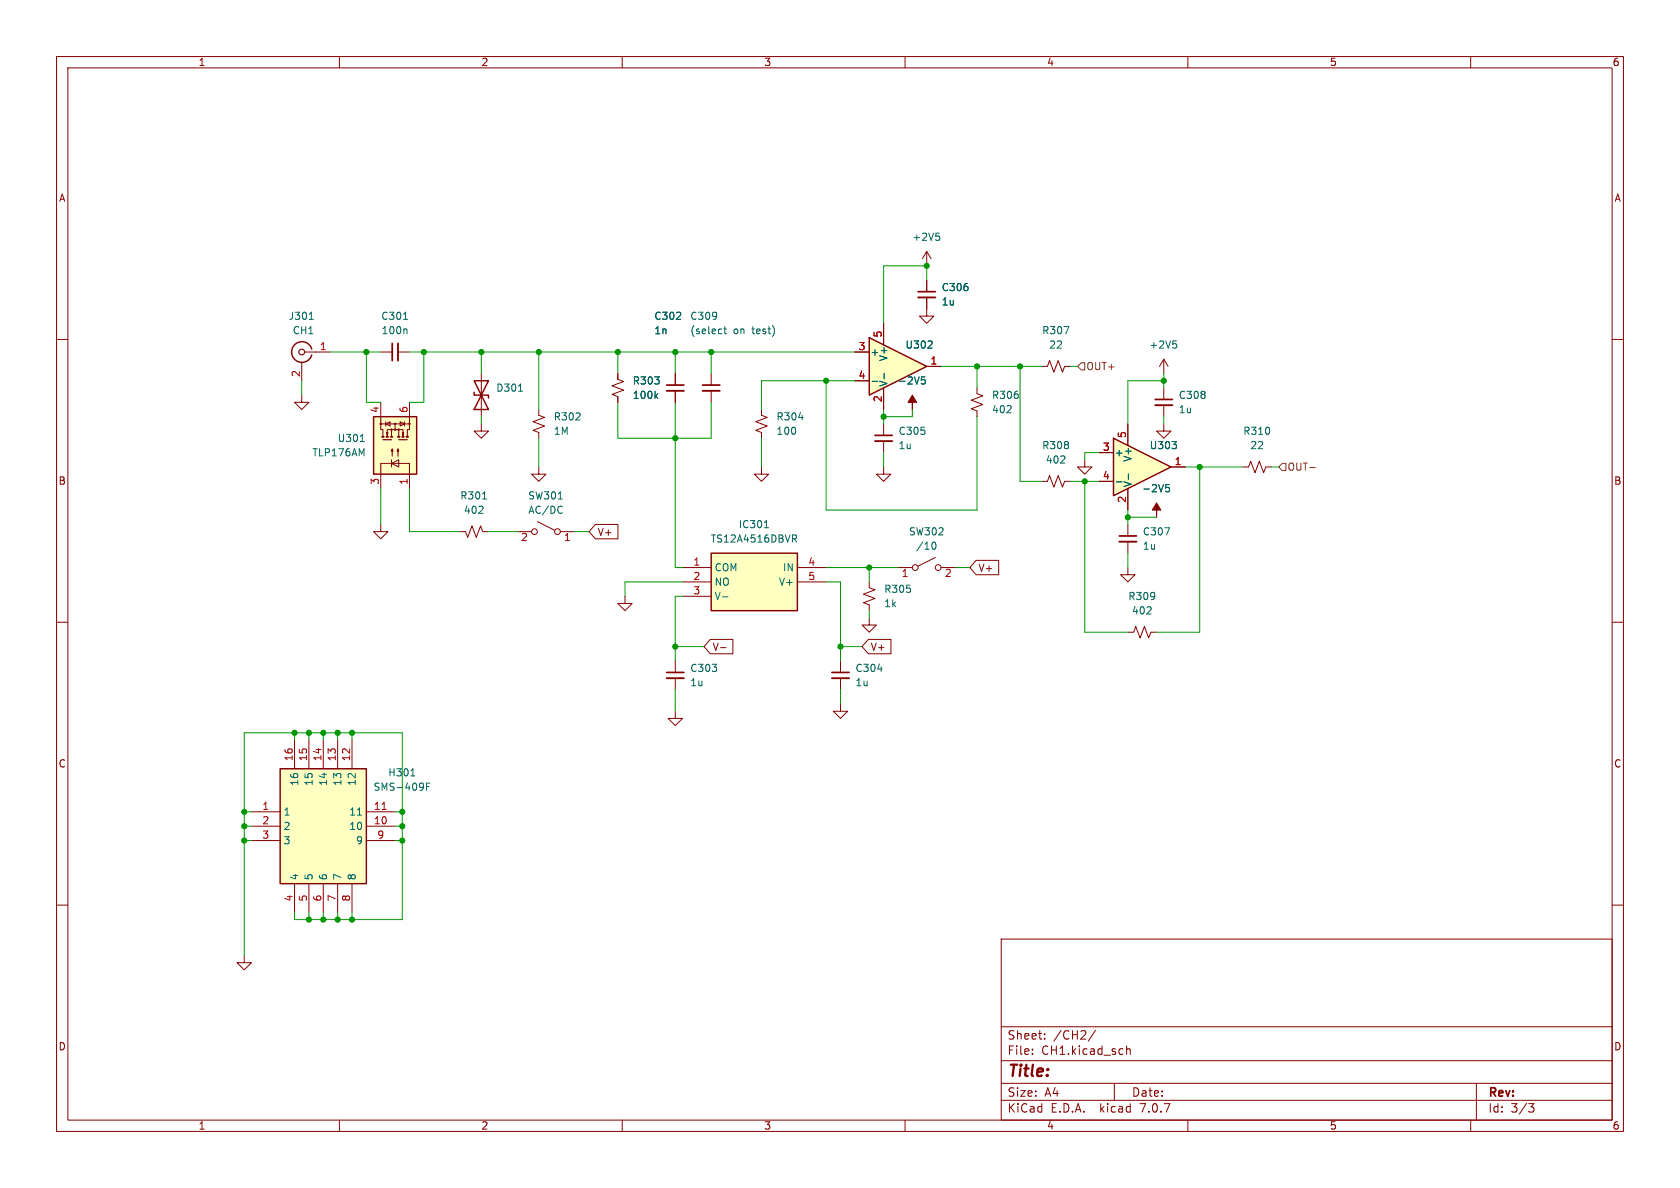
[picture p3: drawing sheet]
<svg xmlns="http://www.w3.org/2000/svg" width="297mm" height="210mm" viewBox="0 0 297 210" stroke-linecap="round" stroke-linejoin="round" font-family="sans-serif">
<g fill="none" stroke="#840000" stroke-width=".18">
<path d="M10 10h277v190h-277zM12 12h273v186h-273zM60 10v2M110 10v2M160 10v2M210 10v2M260 10v2M10 60h2M163.8 52.6v3.3h1.3l-1.3 1.3-1.2-1.3h1.2M163.8 44.5l-.7 1.2M163.8 44.5v2.5M163.8 49.5v2.1"/>
<path d="M163.8 44.5l.8 1.2M285 60h2M85.1 74.9v1.3h1.3l-1.3 1.3-1.3-1.3h1.3M85.1 66v7.7M95.2 72.4v1l1.1 .4-2.1 .7 2.1 .8-2.1 .8 1 .4v1M109.2 66v1.1l1 .3-2 .8 2 .8-2 .7 1 .4v1M119.4 66v2.1M119.4 69.1v2M125.7 66v2.1M125.7 69.1v2M156.2 74.9v2.1M156.2 78v2"/>
<path d="M172.7 68.6v1l1 .4-2 .7 2 .8-2 .8 1 .3v1.1M184.1 64.8h1.1l.3-1 .8 2 .8-2 .7 2 .4-1h1M205.7 68.6v2M205.7 71.6v2.1M91.4 94h2.6M95 92.2l3 1.5M99.1 94h2.5M134.6 82.6v1.2h1.3l-1.3 1.3-1.3-1.3h1.3M156.2 82.6v1.2h1.3l-1.3 1.3-1.3-1.3h1.3M165.4 98.6l-3.1 1.5M184.1 85.1h1.1l.3-1 .8 2 .8-2 .7 2 .4-1h1M219.7 82.6h1l.4-1.1 .8 2.1 .7-2.1 .8 2.1 .4-1h1"/>
<path d="M10 110h2M158.7 100.3h2.6M166.4 100.3h2.5M285 110h2M52.1 130.8v5.1M54.6 130.8v5.1M57.1 130.8v5.1M59.7 130.8v5.1M62.2 130.8v5.1M10 160h2M44.4 143.5h5.1M44.4 146.1h5.1"/>
<path d="M44.4 148.6h5.1M52.1 156.2v5.1M54.6 156.2v5.1M57.1 156.2v5.1M59.7 156.2v5.1M62.2 156.2v5.1M64.8 143.5h5M64.8 146.1h5M64.8 148.6h5M285 160h2M43.2 168.9v1.3h1.2l-1.2 1.3-1.3-1.3h1.3M177 166h108v32h-108z"/>
<path d="M60 198v2M110 198v2M160 198v2M177 194.5h108M177 191.5h108M177 187.5h108M177 181.5h108M182.5 186.3v.1M182.5 185.5v.1M184.7 183.6v.1M184.7 182.8v.1M193.7 182.1l-1.3 2"/>
<path d="M197 191.5v3M199.2 184.9v1.5M199.2 185.5l.2-.1 .3 .1 .1 .9M210 198v2M260 198v2M261 191.5v6.5M270.2 195.1h1l-.5 .6 .4 .1 .1 .5-.3 .3h-.4"/>
<circle cx="94.5" cy="94" r=".51"/>
<circle cx="98.6" cy="94" r=".51"/>
<circle cx="161.8" cy="100.3" r=".51"/>
<circle cx="165.9" cy="100.3" r=".51"/>
</g>
<path d="M161.3 69.9l.8 1.2h-.8v1.3v-1.3h-.8z" fill="#840000" stroke="#840000" stroke-width=".18"/>
<g fill="none" stroke="#006464" stroke-width=".18">
<path d="M128 58.2h.4M128.1 57.7v1.1l.3 .2M165.5 41.2h.6M165.9 41.7l.2 .2v.3l-.2 .3M188.1 57.7h.9l-.6 1.3M91.7 69.2h.7M115.9 69.9l.4 .5M116.3 69.6l-.5 .5M162.9 66.6h.6M162.9 67.2l.4-.1 .3 .2-.1 .5h-.6M178 73h.8M178.7 71.8v.4"/>
<path d="M98.7 88.2h.7M99.3 89.5l.1 .1M99.4 90.6l-.1 .1M164.9 96l.1-.2a.68 .68 0 0 1 .5 .7 .68 .68 0 0 1-.5 .6l-.1-.1M187.5 81.9h.8M188.2 80.7v.4M72.6 137.2h.8M75.4 139h.4M76 138.4h-.6v1.3M63.2 144.1h.7"/>
</g>
<path d="M162.3 52.6h3.1M117.9 69.1h3M124.2 69.1h3.1M154.7 78h3M204.2 71.6h3.1" fill="none" stroke="#840000" stroke-width=".33"/>
<path d="M162.3 51.6h3.1M117.9 68.1h3M124.2 68.1h3.1M154.7 77h3M204.2 70.6h3.1" fill="none" stroke="#840000" stroke-width=".3"/>
<path d="M49.5 135.9h15.3v20.3h-15.3z" fill="#ffffc2" stroke="#ffffc2" stroke-width=".18"/>
<path d="M83.8 69.3v.6h2.6v.5M83.8 67.3h2.6l-2.6 5.1h2.6zM49.5 135.9h15.3v20.3h-15.3z" fill="none" stroke="#840000" stroke-width=".25"/>
<path d="M67.6 143.1h.7" fill="none" stroke="#a90000" stroke-width=".18"/>
<path d="M153.7 59.7l10.1 5.1-10.1 5.1z" fill="#ffffc2"/>
<path d="M153.7 59.7l10.1 5.1-10.1 5.1zM55.1 61.7a1.81 1.81 0 0 0-2.8-.9 1.81 1.81 0 0 0 0 2.9 1.81 1.81 0 0 0 2.8-1M66 73.7h7.7v10.1h-7.7zM125.7 97.8h15.3v10.2h-15.3z" fill="none" stroke="#840000" stroke-width=".25"/>
<g fill="none" stroke="#840000" stroke-width=".18">
<path d="M156.2 57.2v3.8M53.3 69.9v1.2h1.3l-1.3 1.3-1.2-1.3h1.2M53.3 64v3.3M53.8 62.2h4.6M67.3 71.1v4.8h.4v1.2M67.3 62.2h2M67.3 74.9h5.1M68.2 74.9l.8-.4v.8zM68.2 74.5v.8M68.3 76.5h.3l-.1 .5zM69.2 75.9h-.7v1.2M69.2 77.1v-1.2h1.3v1.2"/>
<path d="M69.3 79.4l.2 .4h-.3l.1-.4v1.2M69.8 74.9v1M70.4 79.4l.1 .4h-.3l.2-.4v1.2M70.4 62.2h2M70.5 75.9h.7v1.2M70.7 74.5l.8 .4-.8 .4zM71.1 76.5h.3l-.2 .5zM71.5 74.5v.8M72.4 71.1v4.8h-.4v1.2M134.6 72.4v1l1 .4-2 .7 2 .8-2 .8 1 .4v1M151.1 62.2h2.6M151.1 67.3h2.6"/>
<path d="M156.2 68.6v3.8M163.8 64.8h2.6M205.7 63.5l-.7 1.3M205.7 63.5v2.5M205.7 63.5l.8 1.3M67.3 92.7v1.3h1.3l-1.3 1.3-1.3-1.3h1.3M67.3 86.4v-4.5h5.1v4.5M69.2 81.9l1.3-.6v1.3zM69.2 81.3v1.3M81.3 94h1l.4 1 .7-2 .8 2 .8-2 .3 1h1.1M95.2 82.6v1.2h1.3l-1.3 1.3-1.2-1.3h1.2M191.8 81.3v1.3h1.2l-1.2 1.2-1.3-1.2h1.3"/>
<path d="M110.5 105.4v1.3h1.3l-1.3 1.3-1.3-1.3h1.3M119.4 116.8v2.1M119.4 119.9v2M120.6 100.3h5.1M120.6 102.9h5.1M120.6 105.4h5.1M141 100.3h5M141 102.9h5M148.6 116.8v2.1M148.6 119.9v2M153.7 109.2v1.3h1.2l-1.2 1.3-1.3-1.3h1.3M153.7 102.9v1l1 .4-2 .7 2 .8-2 .8 1 .3v1.1"/>
<path d="M119.4 125.7v1.3h1.2l-1.2 1.3-1.3-1.3h1.3M148.6 124.5v1.2h1.3l-1.3 1.3-1.3-1.3h1.3"/>
<circle cx="67.3" cy="74.9" r=".13"/>
<circle cx="69.2" cy="75.9" r=".13"/>
<circle cx="69.8" cy="74.9" r=".13"/>
<circle cx="69.8" cy="75.9" r=".13"/>
<circle cx="70.5" cy="75.9" r=".13"/>
<circle cx="72.4" cy="74.9" r=".13"/>
</g>
<g fill="none" stroke="#006464" stroke-width=".18">
<path d="M54.7 56.5h.7M71.3 56.5h.8M71.8 58.2l.1 .1v.7M63.7 78h.7M141.2 73.8h.8M154.2 67.4h1M156.3 66v1M164 61.5h.8M164.7 60.4v.4M207.4 60.3h.6M207.8 60.8l.2 .2v.3l-.2 .2M84.6 90.7h.8"/>
<path d="M85.3 88.2h.7M85.3 89.6v.4M135.1 93.3h.8M135.4 92.2l.1-.2v1.3M140.1 94.6h.5l.2 .2-.1 .4h-.6M140.4 95.2l.4 .6M127.7 105.5h1M155.2 118.3h.8"/>
</g>
<g fill="none" stroke="#840000" stroke-width=".2">
<path d="M67.7 77.7h1.5M70.5 77.7h1.5"/>
<circle cx="53.3" cy="62.2" r=".51"/>
</g>
<path d="M70.4 60.7v3.1M117.9 119.9h3M147.1 119.9h3" fill="none" stroke="#840000" stroke-width=".33"/>
<path d="M69.3 60.7v3.1M117.9 118.9h3M147.1 118.9h3" fill="none" stroke="#840000" stroke-width=".3"/>
<g fill="#ffffc2" stroke="#ffffc2" stroke-width=".18">
<path d="M66 73.7h7.7v10.1h-7.7z"/>
<path d="M125.7 97.8h15.3v10.2h-15.3z"/>
</g>
<path d="M67.6 77.2h.2M68.3 77.2h.3M69.1 77.2h.2M70.4 77.2h.2M71.1 77.2h.3M71.9 77.2h.2" fill="none" stroke="#840000" stroke-width=".36"/>
<path d="M196.8 77.5l10.2 5.1-10.2 5z" fill="#ffffc2"/>
<path d="M196.8 77.5l10.2 5.1-10.2 5z" fill="none" stroke="#840000" stroke-width=".25"/>
<g fill="none" stroke="#840000" stroke-width=".18">
<path d="M156.2 57.2v3.8M163.8 49.5v2.1M163.8 52.6v2M109.2 66v1.1M109.2 70.1v1M119.4 66v2.1M119.4 69.1v2M151.1 62.2h2.6M151.1 67.3h2.6M156.2 68.6v3.8M163.8 64.8h2.6M199.4 74.9v3.8"/>
<path d="M205.7 74.9v1.3h1.3l-1.3 1.3-1.2-1.3h1.2M105.3 92.7h3.9v2.6h-3.9l-1.2-1.3zM172.6 99.1h4v2.5h-4l-1.2-1.3zM194.3 80h2.5M194.3 85.1h2.5M199.4 86.4v3.8M199.4 92.7v2M199.4 95.8v2M207 82.6h2.5M125.6 113h4v2.6h-4l-1.1-1.3zM127.4 114.5h.9M153.5 113h4v2.6h-4l-1.1-1.3z"/>
<path d="M199.4 111.8h1l.4-1.1 .7 2.1 .8-2.1 .8 2.1 .4-1h1M199.4 100.3v1.3h1.3l-1.3 1.3-1.3-1.3h1.3"/>
</g>
<g fill="none" stroke="#006464" stroke-width=".18">
<path d="M115.9 69.9l.4 .5M116.3 69.6l-.5 .5M154.2 67.4h1M156.3 66v1M162.9 66.6h.6M162.9 67.2l.4-.1 .3 .2-.1 .5h-.6M164 61.5h.8M164.7 60.4v.4M207.2 78h.8l-.4 .5M207.9 78.7v.5M197.4 85.2h.9M199.5 83.8v.9"/>
<path d="M205.9 93.3h.9l-.6 1.3M206.1 85.7h.6M206.1 86.2h.4l.3 .2-.2 .5h-.5M202.7 108.5h.8M203.4 107.4v.4"/>
</g>
<path d="M204.5 88.9l.7 1.3h-.7v1.2v-1.2h-.8z" fill="#840000" stroke="#840000" stroke-width=".18"/>
<path d="M197.9 95.8h3" fill="none" stroke="#840000" stroke-width=".33"/>
<path d="M197.9 94.7h3" fill="none" stroke="#840000" stroke-width=".3"/>
<path d="M191.1 64.1h.7v1.3h-.7l-.6-.6zM226.7 81.9h.6v1.3h-.6l-.6-.6zM231.6 82.6h.9" fill="none" stroke="#725600" stroke-width=".18"/>
<g fill="none" stroke="#009600" stroke-width=".18">
<path d="M163.8 49.5v-2.5h-7.6v10.2M53.3 67.3v2.6M58.4 62.2h8.9M64.8 62.2v8.9h2.5M72.4 62.2h78.7M74.9 62.2v8.9h-2.5M85.1 62.2v3.8M85.1 73.7v1.2M95.2 62.2v10.2M95.2 77.5v5.1M109.2 71.1v6.4h16.5v-6.4M109.2 62.2v3.8"/>
<path d="M119.4 71.1v29.2h1.2M119.4 62.2v3.8M125.7 62.2v3.8M134.6 77.5v5.1M146 67.3v22.9h26.7v-16.5M151.1 67.3h-16.5v5.1M156.2 72.4v2.5M161.3 72.4v1.3h-5.1M166.4 64.8h17.7M172.7 64.8v3.8M180.3 64.8v20.3h3.8M189.2 64.8h1.3"/>
<path d="M205.7 67.3h-6.3v7.6M205.7 66v2.6M205.7 73.7v1.2M67.3 86.4v6.3M72.4 86.4v7.6h8.9M86.4 94h5M101.6 94h2.5M156.2 80v2.6M189.2 85.1h5.1M191.8 85.1v26.7h7.6M194.3 80h-2.5v1.3M199.4 90.2v2.5"/>
<path d="M199.4 97.8v2.5M199.4 91.4h5.1M209.5 82.6h10.2M212.1 82.6v29.2h-7.6M224.8 82.6h1.3M119.4 114.3h5.1M120.6 105.4h-1.2v11.4M120.6 102.9h-10.1v2.5M146 100.3h12.7M146 102.9h2.6v13.9M148.6 114.3h3.8M153.7 100.3v2.6"/>
<path d="M153.7 108v1.2M168.9 100.3h2.5M52.1 129.5v1.3M54.6 129.5v1.3M57.1 129.5v1.3M59.7 129.5v1.3M62.2 129.5v1.3M119.4 121.9v3.8M148.6 121.9v2.6M43.2 143.5h1.2M43.2 148.6h1.2M43.2 146.1h1.2"/>
<path d="M69.8 143.5h1.3M69.8 148.6h1.3M69.8 146.1h1.3M52.1 161.3v1.3h19v-33.1h-27.9v39.4M54.6 161.3v1.3M57.1 161.3v1.3M59.7 161.3v1.3M62.2 161.3v1.3"/>
</g>
<g fill="#009600" stroke="#009600" stroke-width=".18">
<circle cx="109.2" cy="62.2" r=".46"/>
<circle cx="119.4" cy="62.2" r=".46"/>
<circle cx="119.4" cy="77.5" r=".46"/>
<circle cx="95.2" cy="62.2" r=".46"/>
<circle cx="43.2" cy="146.1" r=".46"/>
<circle cx="43.2" cy="148.6" r=".46"/>
<circle cx="43.2" cy="143.5" r=".46"/>
<circle cx="71.1" cy="146.1" r=".46"/>
<circle cx="71.1" cy="148.6" r=".46"/>
<circle cx="62.2" cy="162.6" r=".46"/>
<circle cx="59.7" cy="162.6" r=".46"/>
<circle cx="57.1" cy="162.6" r=".46"/>
<circle cx="54.6" cy="162.6" r=".46"/>
<circle cx="71.1" cy="143.5" r=".46"/>
<circle cx="163.8" cy="47" r=".46"/>
<circle cx="153.7" cy="100.3" r=".46"/>
<circle cx="180.3" cy="64.8" r=".46"/>
<circle cx="172.7" cy="64.8" r=".46"/>
<circle cx="62.2" cy="129.5" r=".46"/>
<circle cx="59.7" cy="129.5" r=".46"/>
<circle cx="52.1" cy="129.5" r=".46"/>
<circle cx="54.6" cy="129.5" r=".46"/>
<circle cx="64.8" cy="62.2" r=".46"/>
<circle cx="57.1" cy="129.5" r=".46"/>
<circle cx="74.9" cy="62.2" r=".46"/>
<circle cx="85.1" cy="62.2" r=".46"/>
<circle cx="125.7" cy="62.2" r=".46"/>
<circle cx="119.4" cy="114.3" r=".46"/>
<circle cx="156.2" cy="73.7" r=".46"/>
<circle cx="146" cy="67.3" r=".46"/>
<circle cx="148.6" cy="114.3" r=".46"/>
<circle cx="191.8" cy="85.1" r=".46"/>
<circle cx="199.4" cy="91.4" r=".46"/>
<circle cx="212.1" cy="82.6" r=".46"/>
<circle cx="205.7" cy="67.3" r=".46"/>
</g>
<text font-size="2.8" fill="#840000" x="178" y="190.9">Title:</text>
<g font-size="2.1" fill="#840000">
<text x="178" y="184">Sheet:</text>
<text x="186.2" y="184">/CH2/</text>
<text x="178" y="186.7">File:</text>
<text x="184.1" y="186.7">CH1.kicad_sch</text>
<text x="178" y="196.9">KiCad</text>
<text x="178" y="194.1">Size:</text>
<text x="184.7" y="194.1">A4</text>
<text x="185.7" y="196.9">E.D.A.</text>
<text x="194.6" y="196.9">kicad</text>
<text x="200" y="194.1">Date:</text>
<text x="201.8" y="196.9">7.0.7</text>
<text x="263" y="194.3">Rev:</text>
<text x="263" y="196.9">Id:</text>
<text x="267.1" y="196.9">3/3</text>
</g>
<g font-size="1.8" fill="#840000">
<text x="35" y="11.9">1</text>
<text x="85" y="11.9">2</text>
<text x="135" y="11.9">3</text>
<text x="185" y="11.9">4</text>
<text x="235" y="11.9">5</text>
<text x="285" y="11.9">6</text>
<text x="10.3" y="35.9">A</text>
<text x="285.3" y="35.9">A</text>
<text x="10.3" y="85.9">B</text>
<text x="285.3" y="85.9">B</text>
<text x="105.6" y="94.9">V+</text>
<text x="172.9" y="101.3">V+</text>
<text x="125.9" y="115.3">V-</text>
<text x="153.8" y="115.3">V+</text>
<text x="10.3" y="135.9">C</text>
<text x="285.3" y="135.9">C</text>
<text x="10.3" y="185.9">D</text>
<text x="285.3" y="185.9">D</text>
<text x="35" y="199.9">1</text>
<text x="85" y="199.9">2</text>
<text x="135" y="199.9">3</text>
<text x="185" y="199.9">4</text>
<text x="235" y="199.9">5</text>
<text x="285" y="199.9">6</text>
</g>
<g font-size="1.8" fill="#006464">
<text x="161.2" y="42.8">+2V5</text>
<text x="166.4" y="51.7">C306</text>
<text x="50.9" y="56.7">J301</text>
<text x="51.7" y="59.3">CH1</text>
<text x="67.3" y="56.7">C301</text>
<text x="67.4" y="59.3">100n</text>
<text x="115.6" y="56.7">C302</text>
<text x="115.6" y="59.3">1n</text>
<text x="121.9" y="56.7">C309</text>
<text x="121.9" y="59.3">(select</text>
<text x="129.6" y="59.3">on</text>
<text x="133.1" y="59.3">test)</text>
<text x="166.4" y="54.2">1u</text>
<text x="184.1" y="59.3">R307</text>
<text x="153.8" y="63.1">+</text>
<text x="157.1" y="64" transform="rotate(-90 157.1 64)">V+</text>
<text x="160" y="61.8">U302</text>
<text x="185.4" y="61.8">22</text>
<text x="203.1" y="61.8">+2V5</text>
<text x="87.6" y="69.4">D301</text>
<text x="111.8" y="68.2">R303</text>
<text x="111.8" y="70.7">100k</text>
<text x="157.1" y="68.5" transform="rotate(-90 157.1 68.5)">V-</text>
<text x="158.6" y="68.2">-2V5</text>
<text x="175.3" y="70.7">R306</text>
<text x="208.3" y="70.7">C308</text>
<text x="97.8" y="74.5">R302</text>
<text x="97.8" y="77.1">1M</text>
<text x="137.2" y="74.5">R304</text>
<text x="137.2" y="77.1">100</text>
<text x="158.8" y="77.1">C305</text>
<text x="175.3" y="73.3">402</text>
<text x="208.3" y="73.3">1u</text>
<text x="219.7" y="77.1">R310</text>
<text x="55.1" y="80.9">TLP176AM</text>
<text x="59.6" y="78.3">U301</text>
<text x="158.8" y="79.6">1u</text>
<text x="184.1" y="79.6">R308</text>
<text x="184.8" y="82.1">402</text>
<text x="197" y="80.9">+</text>
<text x="200.3" y="81.7" transform="rotate(-90 200.3 81.7)">V+</text>
<text x="203.2" y="79.6">U303</text>
<text x="220.9" y="79.6">22</text>
<text x="81.3" y="88.5">R301</text>
<text x="93.3" y="88.5">SW301</text>
<text x="200.3" y="86.2" transform="rotate(-90 200.3 86.2)">V-</text>
<text x="201.8" y="87.2">-2V5</text>
<text x="81.9" y="91">402</text>
<text x="93.3" y="91">AC/DC</text>
<text x="130.5" y="93.6">IC301</text>
<text x="160.6" y="94.8">SW302</text>
<text x="201.9" y="94.8">C307</text>
<text x="125.5" y="96.1">TS12A4516DBVR</text>
<text x="126.2" y="101.2">COM</text>
<text x="138.3" y="101.2">IN</text>
<text x="161.9" y="97.4">/10</text>
<text x="201.9" y="97.4">1u</text>
<text x="126.2" y="103.7">NO</text>
<text x="126.2" y="106.3">V-</text>
<text x="137.6" y="103.7">V+</text>
<text x="156.2" y="105">R305</text>
<text x="156.2" y="107.5">1k</text>
<text x="199.4" y="106.3">R309</text>
<text x="200" y="108.8">402</text>
<text x="121.9" y="119">C303</text>
<text x="151.1" y="119">C304</text>
<text x="121.9" y="121.5">1u</text>
<text x="151.1" y="121.5">1u</text>
<text x="68.5" y="137.4">H301</text>
<text x="52.9" y="139" transform="rotate(-90 52.9 139)">16</text>
<text x="55.5" y="139" transform="rotate(-90 55.5 139)">15</text>
<text x="58" y="139" transform="rotate(-90 58 139)">14</text>
<text x="60.6" y="139" transform="rotate(-90 60.6 139)">13</text>
<text x="63.1" y="139" transform="rotate(-90 63.1 139)">12</text>
<text x="65.9" y="140">SMS-409F</text>
<text x="50" y="144.4">1</text>
<text x="50" y="146.9">2</text>
<text x="50" y="149.5">3</text>
<text x="61.6" y="146.9">10</text>
<text x="61.6" y="144.4">11</text>
<text x="62.8" y="149.5">9</text>
<text x="52.9" y="155.7" transform="rotate(-90 52.9 155.7)">4</text>
<text x="55.5" y="155.7" transform="rotate(-90 55.5 155.7)">5</text>
<text x="58" y="155.7" transform="rotate(-90 58 155.7)">6</text>
<text x="60.6" y="155.7" transform="rotate(-90 60.6 155.7)">7</text>
<text x="63.1" y="155.7" transform="rotate(-90 63.1 155.7)">8</text>
</g>
<g font-size="1.8" fill="#a90000">
<text x="156" y="59.8" transform="rotate(-90 156 59.8)">5</text>
<text x="56.4" y="62">1</text>
<text x="151.7" y="62">3</text>
<text x="164.4" y="64.5">1</text>
<text x="53.1" y="66.7" transform="rotate(-90 53.1 66.7)">2</text>
<text x="151.7" y="67.1">4</text>
<text x="156" y="71.2" transform="rotate(-90 156 71.2)">2</text>
<text x="67.1" y="73.1" transform="rotate(-90 67.1 73.1)">4</text>
<text x="72.1" y="73.1" transform="rotate(-90 72.1 73.1)">6</text>
<text x="199.1" y="77.5" transform="rotate(-90 199.1 77.5)">5</text>
<text x="194.9" y="79.8">3</text>
<text x="207.6" y="82.3">1</text>
<text x="67.1" y="85.8" transform="rotate(-90 67.1 85.8)">3</text>
<text x="72.1" y="85.8" transform="rotate(-90 72.1 85.8)">1</text>
<text x="194.9" y="84.8">4</text>
<text x="199.1" y="89" transform="rotate(-90 199.1 89)">2</text>
<text x="92" y="96">2</text>
<text x="99.6" y="96">1</text>
<text x="122.5" y="100.1">1</text>
<text x="142.8" y="100.1">4</text>
<text x="122.5" y="102.6">2</text>
<text x="122.5" y="105.2">3</text>
<text x="142.8" y="102.6">5</text>
<text x="159.3" y="102.3">1</text>
<text x="166.9" y="102.3">2</text>
<text x="51.8" y="134.7" transform="rotate(-90 51.8 134.7)">16</text>
<text x="54.4" y="134.7" transform="rotate(-90 54.4 134.7)">15</text>
<text x="56.9" y="134.7" transform="rotate(-90 56.9 134.7)">14</text>
<text x="59.4" y="134.7" transform="rotate(-90 59.4 134.7)">13</text>
<text x="62" y="134.7" transform="rotate(-90 62 134.7)">12</text>
<text x="46.3" y="143.3">1</text>
<text x="66" y="143.3">11</text>
<text x="46.3" y="145.8">2</text>
<text x="46.3" y="148.3">3</text>
<text x="66" y="145.8">10</text>
<text x="66.6" y="148.3">9</text>
<text x="51.8" y="159.5" transform="rotate(-90 51.8 159.5)">4</text>
<text x="54.4" y="159.5" transform="rotate(-90 54.4 159.5)">5</text>
<text x="56.9" y="159.5" transform="rotate(-90 56.9 159.5)">6</text>
<text x="59.4" y="159.5" transform="rotate(-90 59.4 159.5)">7</text>
<text x="62" y="159.5" transform="rotate(-90 62 159.5)">8</text>
</g>
<g font-size="1.8" fill="#725600">
<text x="192" y="65.6">OUT+</text>
<text x="227.5" y="83.4">OUT-</text>
</g>
</svg>
